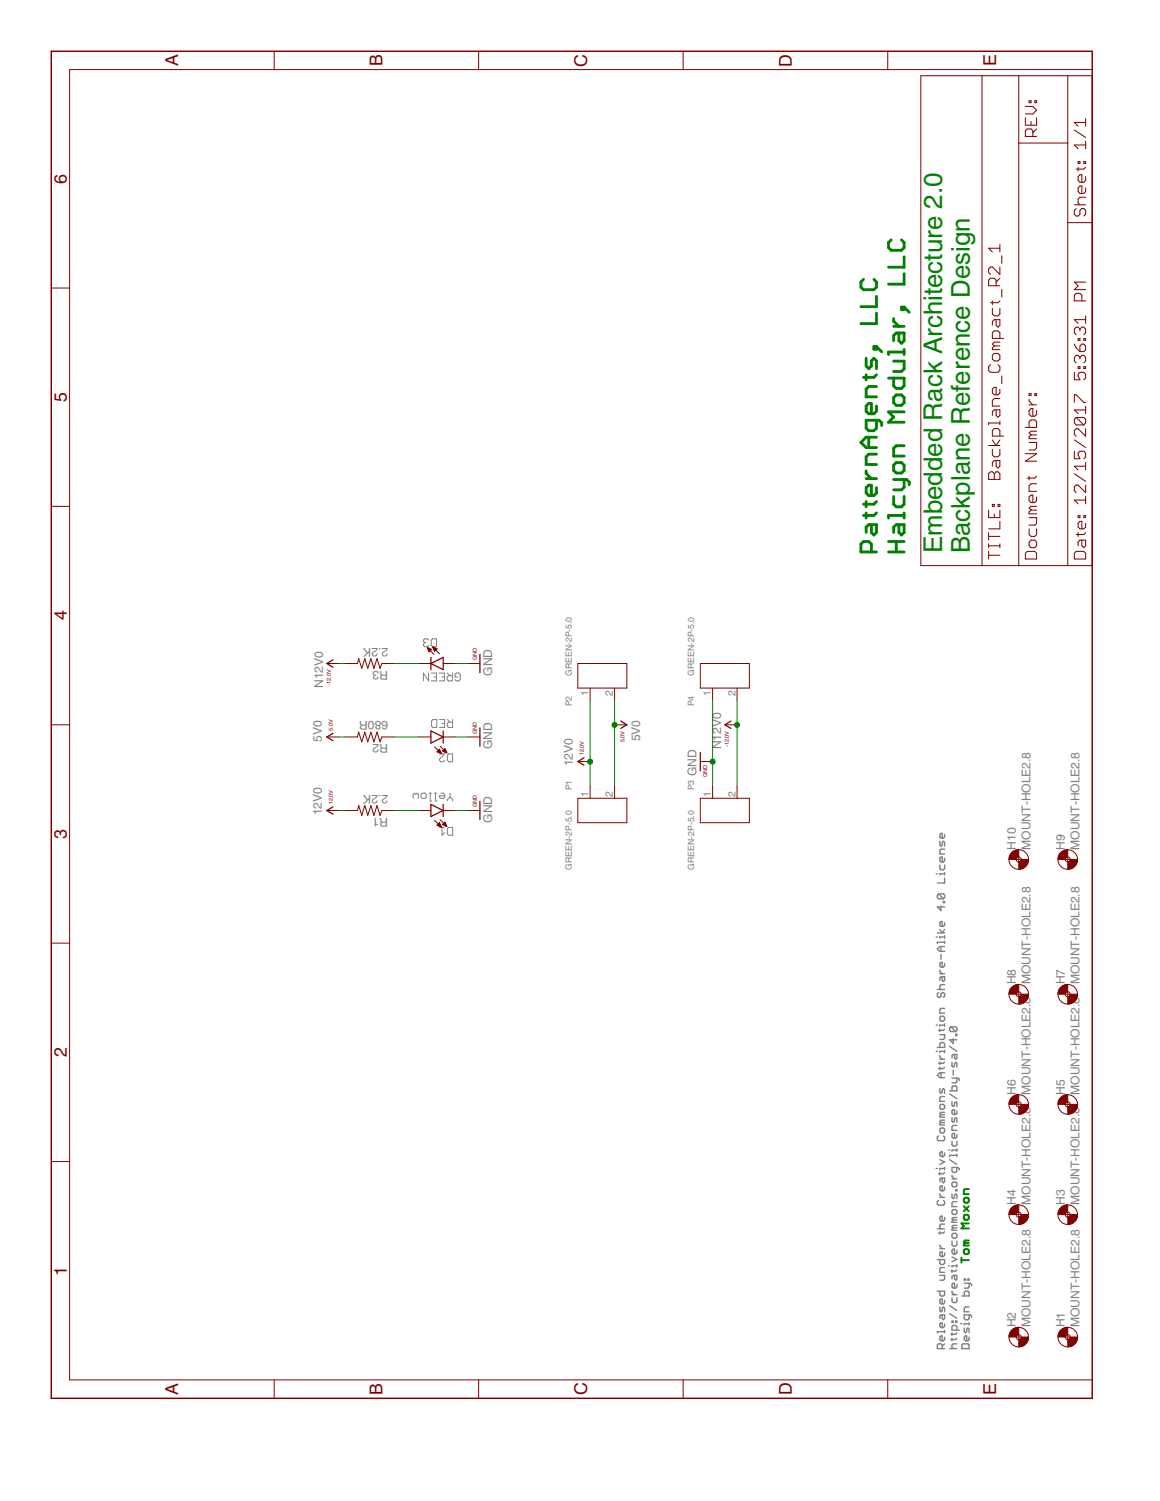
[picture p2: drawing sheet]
<svg xmlns="http://www.w3.org/2000/svg" width="216mm" height="279mm" viewBox="0 0 216 279" stroke-linecap="round" stroke-linejoin="round" font-family="sans-serif">
<g fill="none" stroke="#808080" stroke-width=".19">
<path d="M79.1 119.6l-.3 .3v.2l.3 .3h.4l.3-.3M79.1 119.6h.2M79.8 119.1l-.3-.2h-.4l-.3 .2v.3l.3 .2M80.3 119.1l.2-.2h.7v1.5h-.7l-.2-.3zM79.8 125.3v1.4l-1-1.4v1.4M80.3 125.3h.9v1.4h-.9M80.6 133.9h.7v1.5h-.7l-.3-.2v-1zM80.8 126h.4M81.7 125.3h1v1.4h-1M81.8 133.9h1v1.5h-1M82.2 126h.5M82.3 134.7h.5"/>
<path d="M83.2 125.3l.5 .5M83.3 133.9l.5 .5M84.2 125.3v1.4h-.7l-.3-.2v-.5l.3-.2h.7M84.2 133.9v1.5h-.7l-.2-.2v-.5l.2-.3h.7M85.2 126h-.5v-.5l.2-.2h.5l.3 .2v1l-.3 .2h-.5l-.2-.2M76.9 148.6v-.7l.2-.3 .3 .3 .2-.3 .3 .3v.7M78.4 147.9l.2-.3h.5l.2 .3v.5l-.2 .2h-.5l-.2-.2zM79.8 147.6h.5M80.1 147.6v1.5h.2M80.8 147.6h.5M81 147.6v1.5h.3M81.8 140.3h1l-1 1v.2l.2 .3h.5l.3-.3"/>
<path d="M81.8 154h1M82 147.6h.5l.3 .3v.5l-.3 .2h-.5l-.2-.2v-.3h1M82.3 154v1.5l.5-.5M83.5 140.3h.7v1.5h-.7l-.2-.3v-.9zM83.5 154h.7v1.5h-.7l-.2-.3v-.9zM83.8 148.4l.4 .4v.3M83.8 148.4l-.5 .4v.3M83.8 147.6v.8"/>
</g>
<g fill="none" stroke="#808080" stroke-width=".25">
<path d="M174.9 156.6v.7l.2 .2 .3-.2v-.5l.2-.2 .2 .2v.7M175.8 155.4v.4l-.2 .2h-.5l-.2-.2v-.4l.2-.3h.3v.9M175.8 159.8v.4l-.2 .2h-.5l-.2-.2v-.4l.2-.3h.3v.9M175.8 158.1h-.7l-.2 .2v.7h.9M174.2 174.4h.3M174.2 162.7h.3M174.5 173.7h1.3M174.7 166.4l-.2 .2v.5l.2 .2h.9M174.7 166.4h.9l.2 .2v.5l-.2 .2M174.7 166.4l.9 .9M174.9 161v.7l.2 .2h.5l.2-.2v-.7M174.9 173l.5 .7 .4-.7"/>
<path d="M175.1 168.6v.9l-.6-.7h1.3M175.1 176.2v.9M175.1 177.7v.9M175.6 167.8h.2v.2h-.2zM175.8 175.4h-1.3v.2M175.8 171.8v.4l-.2 .2h-.5l-.2-.2v-.4l.2-.3h.3v.9M175.8 179.3v.5l-.2 .2h-.5l-.2-.2v-.5l.2-.2h.3v.9M175.8 162.4v.5M175.8 163.4v1h-1.3M175.8 174.2v.4M175.8 175.2v.4M175.8 162.7h-.9v.2"/>
<path d="M175.8 174.4h-.9v.2M175.8 176.2h-.9l-.4 .4 .4 .5h.9M174.2 195.7h.3M174.2 190.8h.3M174.5 195h1.3v-.7l-.2-.2h-.5l-.2 .2v.7M174.5 184.2h1.3M174.7 184.8l-.2 .2v.4l.2 .3h.2l.2-.3v-.4l.5-.2 .2 .2v.4l-.2 .3M174.9 192.6h.9v.7l-.2 .2h-.7M174.9 180.6v.2l.5 .5M174.9 191.6v.4M174.9 196.5v.2l.5 .5M174.9 197.7v.4"/>
<path d="M174.9 198.7v.4M174.9 197.2h.9M174.9 181.3h.9M175.1 189.2h.5l.2 .2v.4l-.2 .3h-.5l-.2-.3v-.4zM175.1 199.7v.9M175.4 181.8v.7l.2 .2 .2-.2v-.7h-.7l-.2 .3v.4M175.8 190.6v.5M175.8 195.5v.4M175.8 183.3h-.7l-.2 .2v.5l.2 .2M175.8 187.7h-.7l-.2 .2v.7h.9M175.8 190.8h-.9v.3M175.8 195.7h-.9v.2"/>
<path d="M175.8 199.7h-.9l-.4 .5 .4 .4h.9M175.8 198.7l-.2 .2h-.9M175.8 197.7l-.2 .2h-.9M175.8 191.6l-.2 .2h-.9M176.7 194.8l1.4 .9M177 191.1h.9l.2 .2v.5l-.2 .2M177 191.1l-.3 .2v.5l.3 .2h.9M177 191.1l.9 .9M177.2 197.7v.7l.2 .2 .3-.2v-.4l.2-.3 .2 .3v.6M177.4 193.3v.9l-.7-.7h1.4M177.4 199.2v.9M177.7 196.3v.6l.2 .3 .2-.3v-.6h-.7l-.2 .2v.4"/>
<path d="M177.9 192.5h.2v.3h-.2zM174.2 217.5h.3M174.7 211.5l-.2 .2v.4l.2 .2h.9l.2-.2v-.4l-.2-.2M174.9 202.6v.7l.2 .2 .3-.2v-.4l.2-.3 .2 .3v.6M174.9 218.3v.4M174.9 215.9l.9 .4-.9 .4M175.1 205.6h.5l.2 .2v.4l-.2 .3h-.5l-.2-.3v-.4zM175.1 210h.5l.2 .2v.5l-.2 .2h-.5l-.2-.2v-.5zM175.1 207.5l-.2 .2v.2h.9M175.1 209l-.2 .4h.9M175.1 209h.7M175.1 207.5h.7"/>
<path d="M175.4 219.3v.7l.2 .2 .2-.2v-.7h-.7l-.2 .2v.5M175.8 214.6v.5l-.2 .2h-.5l-.2-.2v-.5l.2-.2h.3v.9M175.8 217.3v.4M175.8 204.1h-.7l-.2 .2v.7h.9M175.8 217.5h-.9v.2M175.8 218.3l-.2 .2h-.9M175.8 208.5h-.7l-.2 .2 .2 .3M175.8 207.1h-.7l-.2 .2 .2 .2M176.5 214.1h.2M176.7 203.1h1.4v-.7l-.2-.3h-.5l-.2 .3v.7M176.7 215.9l1.4 .8M176.7 203.6l1.4 .9"/>
<path d="M177.2 205.1v.7l.2 .2 .3-.2v-.5l.2-.2 .2 .2v.7M177.2 208v.7l.2 .2 .3-.2v-.5l.2-.2 .2 .2v.7M177.2 212.4v.7l.2 .2h.5l.2-.2v-.7M177.2 218.8v.2l.5 .5M177.2 219.5h.9M177.2 200.7h1.1l.2 .2v.2M178.1 206.8v.4l-.2 .3h-.5l-.2-.3v-.4l.2-.3h.3v1M178.1 209.5h-.7l-.2 .2v.7h.9M178.1 211.2v.4l-.2 .3h-.5l-.2-.3v-.4l.2-.2h.3v.9M178.1 214.1h-.9v.2M178.1 217.3v.7l-.2 .2h-.5l-.2-.2v-.7h1.1l.2 .3v.2M178.1 200.7v.7l-.2 .2h-.7"/>
<path d="M178.1 213.9v.4M178.1 214.8v.5M178.1 215.1h-1.4v.2M174.5 234.5h1.3v.6l-.2 .3h-.5l-.2-.3v-.6M174.5 228.7h1.3M174.7 223.5l-.2 .2v.4l.2 .2h.9l.2-.2v-.4l-.2-.2M174.9 237.4h.9v.7l-.2 .2h-.7M174.9 222.2v.2l.5 .5M174.9 229.3v.4M174.9 231.8v.2l.5 .4M174.9 232.4h.9M174.9 222.9h.9"/>
<path d="M175.8 221v.4l-.2 .3h-.5l-.2-.3v-.4l.2-.3h.3v1M175.8 226.6v.5l-.2 .2h-.5l-.2-.2v-.5l.2-.2h.3v.9M175.8 233.2v.5l-.2 .2h-.5l-.2-.2v-.5l.2-.2h.3v.9M175.8 227.9h-.7l-.2 .2v.4l.2 .2M175.8 235.9h-.7l-.2 .3v.6h.9M175.8 229.3l-.2 .2h-.9M176.5 235.6h.2M177.2 220.2l.2-.2h.5l.2 .2v.5l-.2 .2h-.5l-.2-.2zM177.2 222.2v.7l.2 .2 .3-.2v-.5l.2-.2 .2 .2v.7M177.2 225.4l.2-.2h.5l.2 .2v.4l-.2 .3h-.5l-.2-.3zM177.2 229.8l.2-.2h.5l.2 .2v.5l-.2 .2h-.5l-.2-.2zM177.2 231v.7l.2 .2h.5l.2-.2v-.7"/>
<path d="M177.2 236.4v.4M177.2 234l.9 .4-.9 .5M177.4 227.1l-.2 .2v.2h.9M177.4 228.6l-.2 .2v.2h.9M177.4 228.6h.7M177.4 227.1h.7M177.7 237.4v.7l.2 .2 .2-.2v-.7h-.7l-.2 .2v.5M177.9 221.4h.2v.3h-.2zM178.1 223.7h-.7l-.2 .2v.7h.9M178.1 232.7v.5l-.2 .2h-.5l-.2-.2v-.5l.2-.2h.3v.9M178.1 235.6h-.9v.3M178.1 239.1v.4l-.2 .3h-.5l-.2-.3v-.4l.2-.2h.3v.9"/>
<path d="M178.1 235.4v.5M178.1 236.4l-.2 .2h-.9M178.1 228.1h-.7l-.2 .2 .2 .3M178.1 226.6h-.7l-.2 .3 .2 .2M179.5 238.1h.2v.2h-.2zM179.5 238.9h1.1l.2 .2v.2M180.1 238.1h.3v.2h-.3zM180.4 238.9v.6l-.3 .3h-.6M174.5 240.3h1.3v.7l-.2 .2h-.5l-.2-.2v-.7M174.9 243.3v.7l.2 .2 .3-.2v-.5l.2-.2 .2 .2v.7M175.4 251v-.6l-.3-.3h-.4l-.2 .3v.6h1.3M175.4 244.8v.6l.2 .3 .2-.3v-.6h-.7l-.2 .2v.4"/>
<path d="M175.8 247.9h-1.3v.2M175.8 242v.5l-.2 .2h-.5l-.2-.2v-.5l.2-.2h.3v.9M175.8 246.4v.5l-.2 .2h-.5l-.2-.2v-.5l.2-.2h.3v.9M175.8 248.9v.4l-.2 .3h-.5l-.2-.3v-.4l.2-.2h.3v.9M175.8 250.1l-.4 .5M175.8 247.6v.5M176.7 251h1.4M176.7 244.5l1.4 .9M176.7 243l1.4 .9M177.2 240.3v.3l.5 .4M177.2 241.6v.7l.2 .2h.5l.2-.2v-.7M177.2 245.9h.2v.2h-.2z"/>
<path d="M177.2 248.1v.5M177.2 249.1v.5M177.2 241h.9M177.9 245.9h.2v.2h-.2zM178.1 250.1h-.7l-.2 .3v.4l.2 .2M178.1 247.6v-.7l-.2-.2h-.5l-.2 .2v.7h1.3M178.1 249.1l-.2 .2h-.9M178.1 248.1l-.2 .3h-.9M178.8 246.4h.2M179 250.4l.2-.3h.9l.3 .3v.6h-1.4zM179 241.2h1.4v-.6l-.3-.3h-.4l-.2 .3v.6M179.5 247.2v.7l.2 .2 .2-.2v-.5l.2-.2 .3 .2v.7"/>
<path d="M180.4 248.9v.4l-.3 .3h-.4l-.2-.3v-.4l.2-.2h.2v.9M180.4 244.8v.6l-.3 .3h-.4l-.2-.3v-.6h1.1l.2 .2v.2M180.4 246.2v.4M180.4 243.3h-.7l-.2 .2v.7h.9M180.4 246.4h-.9v.2"/>
</g>
<g fill="#800000" stroke="#800000" stroke-width=".19">
<path d="M197.3 224.9l.6-.4 .8-.2v1.3l-.3 .2-.1 .3h-1.4l.1-.5z" fill-rule="evenodd"/>
<path d="M199.2 226.1h1.4a1.82 1.82 0 0 1-1.9 1.8v-1.4a.44 .44 0 0 0 .5-.4z" fill-rule="evenodd"/>
<path d="M197.3 247.7l.6-.4 .8-.2v1.3l-.3 .2-.1 .3h-1.4l.1-.6z" fill-rule="evenodd"/>
<path d="M199.2 248.9h1.4a1.79 1.79 0 0 1-1.9 1.8v-1.4l.4-.1z" fill-rule="evenodd"/>
<path d="M197.3 204.4l.6-.4 .8-.2v1.3l-.3 .2-.1 .3h-1.4l.1-.6z" fill-rule="evenodd"/>
<path d="M199.2 205.6h1.4a1.79 1.79 0 0 1-1.9 1.8v-1.4l.4-.1z" fill-rule="evenodd"/>
<path d="M197.3 183.9l.6-.4 .8-.3v1.4l-.3 .1-.1 .4h-1.4l.1-.6z" fill-rule="evenodd"/>
<path d="M199.2 185.1h1.4a1.79 1.79 0 0 1-1.9 1.8v-1.4l.4-.1z" fill-rule="evenodd"/>
<path d="M188.2 247.7l.5-.4 .9-.2v1.3l-.3 .2-.1 .3h-1.4l.1-.6z" fill-rule="evenodd"/>
<path d="M189.6 249.3l.3-.1 .2-.3h1.3a1.79 1.79 0 0 1-1.8 1.8z" fill-rule="evenodd"/>
<path d="M188.2 224.9l.5-.4 .9-.2v1.3l-.3 .2-.1 .3h-1.4l.1-.5z" fill-rule="evenodd"/>
<path d="M189.6 226.5l.3-.1 .2-.3h1.3a1.82 1.82 0 0 1-1.8 1.8z" fill-rule="evenodd"/>
<path d="M188.2 204.4l.5-.4 .9-.2v1.3l-.3 .2-.1 .3h-1.4l.1-.6z" fill-rule="evenodd"/>
<path d="M189.6 206l.3-.1 .2-.3h1.3a1.79 1.79 0 0 1-1.8 1.8z" fill-rule="evenodd"/>
<path d="M188.2 183.9l.5-.4 .9-.3v1.4l-.3 .1-.1 .4h-1.4l.1-.6z" fill-rule="evenodd"/>
<path d="M189.6 185.5l.3-.1 .2-.3h1.3a1.79 1.79 0 0 1-1.8 1.8z" fill-rule="evenodd"/>
<path d="M197.3 158.8l.6-.4 .8-.2v1.3l-.3 .2-.1 .3h-1.4l.1-.6z" fill-rule="evenodd"/>
<path d="M199.2 160h1.4a1.79 1.79 0 0 1-1.9 1.8v-1.4a.44 .44 0 0 0 .5-.4z" fill-rule="evenodd"/>
<path d="M188.2 158.8l.5-.4 .9-.2v1.3l-.3 .2-.1 .3h-1.4l.1-.6z" fill-rule="evenodd"/>
<path d="M189.6 160.4l.3-.1 .2-.3h1.3a1.79 1.79 0 0 1-1.8 1.8z" fill-rule="evenodd"/>
</g>
<g fill="none" stroke="#800000" stroke-width=".19">
<path d="M51 9.5v3.5M89.1 9.5v3.5M127.1 9.5v3.5M165.2 9.5v3.5M171.4 14.1h31.9v91.2h-31.9zM182.8 14.1v91.2M189.6 14.1v91.2M190.8 19.8h1.4l.7 .7-.7 .7h-1.4M191.5 18.8h.4v.3h-.4zM192.6 18.8h.3v.3h-.3zM198.7 14.1v91.2M203.3 13h-190.3v243.9h190.3"/>
<path d="M189.6 26.6h9.1M190.8 21.9v1.4h2.1v-1.4M191.9 22.6v.7M192.2 25.4v-1l-.3-.4h-.7l-.4 .4v1h2.1M192.9 24l-.7 .7M200 38.1h2.1M200 24.2l2.1 1.4M200.3 38.8l-.3 .4v.7l.3 .3h.4l.3-.3v-.7l.4-.4h.3l.4 .4v.7l-.4 .3M200.7 30.1h.3v.3h-.3zM200.7 31.1v.7M201.7 30.1h.4v.3h-.4zM202.1 22.1v1.4"/>
<path d="M202.1 26.3v1.4M202.1 32.9v.7l-.4 .3h-.7l-.3-.3v-.7l.3-.4h.4v1.4M202.1 35v.7l-.4 .3h-.7l-.3-.3v-.7l.3-.4h.4v1.4M202.1 36.7h-1.1l-.3 .4v.7l.3 .3M202.1 31.1l-.4 .4h-1.4M202.1 27h-2.1l.7 .7M202.1 22.8h-2.1l.7 .7M9.5 53.6h3.5M184.7 57.4v1l.4 .4h.7l.3-.4v-1M184.7 56v.7M185.4 59.5v1l.4 .4 .3-.4v-1h-1l-.4 .3v.7M185.4 53.2v-1l-.3-.4h-.7l-.4 .4v1h2.1"/>
<path d="M186.1 49.7v1.4l-1.4-1.4h-.3l-.4 .4v.7l.4 .3M186.1 45.5v1.4M186.1 56l-.3 .3h-1.4M186.1 51.8l-.7 .7M186.1 46.2h-2.1l.7 .7M186.5 47.6v1.4M186.5 53.9v1.4M198.7 41.4h4.6M201.4 56v-1.1l-.4-.3h-.7l-.3 .3v1.1h2.1M202.1 58.8v1.4M202.1 59.5h-2.1l.7 .7M202.1 52.5h-2.1l.7 .7-.7 .7h2.1"/>
<path d="M184.4 67.9l-.4 .3v.7l.4 .4h1.4l.3-.4v-.7l-.3-.3M184.7 66.1l.4-.3h.7l.3 .3v.7l-.3 .4h-.7l-.4-.4zM185.1 64.4l-.4 .3v.4h1.4M185.1 64.4h1M185.4 76.3v1l.4 .4 .3-.4v-1h-1l-.4 .3v.7M186.1 72.4v.7l-.3 .4h-.7l-.4-.4v-.7l.4-.3h.3v1.4M186.1 63v-1.1l-.3-.3h-.7l-.4 .3v1.1h2.1M186.1 78.7h-2.1v.4M186.1 78.4v.7M186.1 74.2h-1l-.4 .3v1.1h1.4M186.1 63.7h-1l-.4 .4 .4 .3M186.5 70v1.4"/>
<path d="M190.8 79.6h2.1v-1.1l-.3-.3h-.7l-.4 .3v1.1M191.5 73.3h.4v.3h-.4zM191.5 74.3v.4l.7 .7M191.5 75.4h1.4M192.6 73.3h.3v.3h-.3zM192.9 76.4v.7l-.3 .4h-.7l-.4-.4v-.7l.4-.3h.3v1.4M200 69.3v1.4h1l-.3-.7v-.3l.3-.4h.7l.4 .4v.7l-.4 .3M200 74.9v-1.4h.3l1.4 1.4h.4M200 64.1l.3 .6 .7 .7M200.3 77.7h1.4l.4 .3v.7l-.4 .4M200.3 77.7l-.3 .3v.7l.3 .4h1.4M200.3 77.7l1.4 1.4"/>
<path d="M200.7 63h.3v.4h-.3zM200.7 68.3h.3v.3h-.3zM201 61.3l.4-.4h.3l.4 .4v.7l-.4 .3M201 64.4l.4-.3h.3l.4 .3v.7l-.4 .3h-.7zM201 66.5l.4-.4h.3l.4 .4v.7l-.4 .3M201 61.3l-.3-.4h-.4l-.3 .4v.7l.3 .3M201 66.5l-.3-.4h-.4l-.3 .4v.7l.3 .3M201 61.3v.3M201 66.5v.3M201.7 63h.4v.4h-.4zM201.7 68.3h.4v.3h-.4zM202.1 75.6v1.4"/>
<path d="M202.1 79.8v1.4l-1.4-1.4h-.4l-.3 .3v.7l.3 .4M202.1 76.3h-2.1l.7 .7M9.5 94.3h3.5M184 95v1.4h2.1v-1.4M184 88.2l.4-.4h.3l.4 .4 .3-.4h.4l.3 .4v1h-2.1zM184 99.1v1.4M184 99.8h2.1M184 82.9h2.1M184.7 83.6v1.1l.4 .3h.7l.3-.3v-1.1M184.7 93.9h.4v.4h-.4zM184.7 81.9l.7 1 .7-1M185.1 88.2v1"/>
<path d="M185.1 95.7v.7M185.4 85.7v1.1l.4 .3 .3-.3v-1.1h-1l-.4 .4v.7M185.8 93.9h.3v.4h-.3zM186.1 97v1.4h-2.1M186.1 81.2v-1.1l-.3-.3h-.7l-.4 .3v1.1h2.1M190.8 84.5h2.1l-2.1 1.4h2.1M191.5 96.4h1.4v1l-.3 .3h-1.1M191.5 82.4h1.4v1l-.3 .4h-1.1M191.5 98.4v1.1l.4 .3h.7l.3-.3v-1.1M191.5 88.6v.7M191.9 81l-.4 .3v.4h1.4M191.9 95l-.4 .3v.4h1.4"/>
<path d="M191.9 95h1M191.9 81h1M192.9 92.5v.7l-.3 .4h-.7l-.4-.4v-.7l.4-.3h.3v1.4M192.9 90h-1l-.4 .4v1.1h1.4M192.9 94.3h-1l-.4 .3 .4 .4M192.9 88.6l-.3 .4h-1.4M192.9 80.3h-1l-.4 .3 .4 .4M200 84v1.4h1l-.3-.7v-.4l.3-.3h.7l.4 .3v.7l-.4 .4M200 88.2l2.1 1.4M200 81.9l2.1 1.4M200.7 96h.3v.4h-.3zM200.7 99.1v.7"/>
<path d="M201.7 96h.4v.4h-.4zM202.1 86.1v1.4M202.1 90.3v1.4l-1.4-1.4h-.4l-.3 .3v.7l.3 .4M202.1 92.4v1.4M202.1 97.4v.7l-.4 .3h-.7l-.3-.3v-.7l.3-.4h.4v1.4M202.1 99.1l-.4 .4h-1.4M202.1 93.1h-2.1l.7 .7M202.1 86.8h-2.1l.7 .7M184 103.4h2.1M184 101.2v.7M184 102.6v1.5M184 101.6h2.1"/>
<path d="M186.1 101.2v.7M190.8 103l.4-.4h1.4l.3 .4v1.1h-2.1zM191.9 100.5h.7l.3 .4v.7l-.3 .3h-.7l-.4-.3v-.7zM200.3 102.6h1.4l.4 .4v1.1h-2.1v-1.1zM201.4 100.5v1.1l.3 .3 .4-.3v-1.1h-1.1l-.3 .4v.7M9.5 134.9h3.5M60.8 123.5h2.3M60.8 137.2h2.3M64.2 123.5h2.3l.3-.9 .5 1.8 .6-1.8 .6 1.8 .5-1.8 .6 1.8 .6-1.8 .5 1.8 .4-.9h2.3M64.2 137.2h2.3l.3-.9 .5 1.8 .6-1.8 .6 1.8 .5-1.8 .6 1.8 .6-1.8 .5 1.8 .4-.9h2.3M77.9 123.5h2.3M77.9 137.2h2.3"/>
<path d="M79.5 120.5l1.3 1.3M79.5 120.5l.8 .4-.4 .4zM79.6 120.6v.2M79.7 120.6v.4M79.8 120.7v.6M79.9 120.7v.6M80 120.8v.4M80.1 120.8v.3M80.2 120.9v.1M80.5 120.4l1.3 1.3M80.5 120.4l.8 .4-.4 .4zM80.6 120.4v.1"/>
<path d="M80.7 120.5v.2M80.8 120.5v.5M80.9 139l1.2 1.3M80.9 120.6v.6M81 120.6v.5M81.1 120.7v.3M81.2 120.7v.2M81.3 120.8h.1M81.4 139.9v.1M81.5 139.8v.2M81.6 139.7v.3M81.7 139.6v.5"/>
<path d="M81.8 139.5l.3 .8-.8-.4zM81.8 139.5v.6M81.9 138.9l1.3 1.2M81.9 139.8v.4M82.4 139.8l.4-.4 .4 .7zM82.4 139.7v.1M82.5 123.5h2.3M82.5 137.2h2.3M82.5 139.6v.3M82.7 139.5v.4M82.8 139.4v.6M82.9 139.5v.5"/>
<path d="M83 139.7v.4M83.1 140v.1M87 123.5h2.3M87 137.2h2.3M107.5 123.5h9.2v4.6h-9.2zM109.8 128.1v2.2M114.4 128.1v2.2M114.4 134.9h2.3M130.3 123.5h9.2v4.6h-9.2zM132.6 128.1v2.2M134.9 134.9h2.3M137.2 128.1v2.2"/>
<path d="M60.8 150.9h2.3M64.2 150.9h2.3l.3-1 .5 1.9 .6-1.9 .6 1.9 .5-1.9 .6 1.9 .6-1.9 .5 1.9 .4-.9h2.3M77.9 150.9h2.3M80.9 152.7l1.2 1.2M81.4 153.5v.1M81.5 153.4v.3M81.6 153.3v.4M81.7 153.2v.6M81.8 153.1l.3 .8-.8-.3zM81.8 153.2v.6M81.9 153.4v.5M81.9 152.6l1.3 1.2"/>
<path d="M82 140v.2M82 153.7v.2M82.1 140.3h.1M82.1 153.9h.1M82.4 153.5l.4-.5 .4 .8zM82.4 153.4v.1M82.5 150.9h2.3M82.5 153.3v.3M82.7 153.2v.4M82.8 153.1v.5M82.9 153.1v.6M83 153.4v.4"/>
<path d="M83.1 153.6v.2M87 150.9h2.3M107.5 148.6h9.2v4.5h-9.2zM107.5 141.8h2.3M109.8 146.3v2.3M114.4 146.3v2.3M130.3 148.6h9.2v4.5h-9.2zM130.3 141.8h2.3M132.6 146.3v2.3M137.2 146.3v2.3M189.2 160h.9M189.6 159.5v.9"/>
<path d="M198.3 160h.9M198.7 159.5v.9M9.5 175.6h3.5M189.2 185.1h.9M189.6 184.6v.9M198.3 185.1h.9M198.7 184.6v.9M9.5 216.2h3.5M189.2 205.6h.9M189.6 205.1v.9M198.3 205.6h.9M198.7 205.1v.9"/>
<path d="M189.2 226.1h.9M189.6 225.6v.9M198.3 226.1h.9M198.7 225.6v.9M51 256.9v3.4M89.1 256.9v3.4M127.1 256.9v3.4M165.2 256.9v3.4M189.2 248.9h.9M189.6 248.4v.9M198.3 248.9h.9M198.7 248.4v.9"/>
<circle cx="189.6" cy="160" r="1.82"/>
<circle cx="189.6" cy="160" r=".47"/>
<circle cx="198.7" cy="160" r="1.82"/>
<circle cx="198.7" cy="160" r=".47"/>
<circle cx="189.6" cy="185.1" r="1.82"/>
<circle cx="189.6" cy="185.1" r=".47"/>
<circle cx="198.7" cy="185.1" r="1.82"/>
<circle cx="198.7" cy="185.1" r=".47"/>
<circle cx="189.6" cy="205.6" r="1.82"/>
<circle cx="189.6" cy="205.6" r=".47"/>
<circle cx="198.7" cy="205.6" r="1.82"/>
<circle cx="198.7" cy="205.6" r=".47"/>
<circle cx="189.6" cy="226.1" r="1.82"/>
<circle cx="189.6" cy="226.1" r=".47"/>
<circle cx="198.7" cy="226.1" r="1.82"/>
<circle cx="198.7" cy="226.1" r=".47"/>
<circle cx="189.6" cy="248.9" r="1.82"/>
<circle cx="189.6" cy="248.9" r=".47"/>
<circle cx="198.7" cy="248.9" r="1.82"/>
<circle cx="198.7" cy="248.9" r=".47"/>
</g>
<g fill="none" stroke="#800000" stroke-width=".23">
<path d="M62 136.5l-1.2 .7 1.2 .7M62 122.8l-1.2 .7 1.2 .7M80.2 136.1l2.3 1.1-2.3 1.1zM80.2 123.5l2.3-1.1v2.3zM80.2 122.4v2.3M82.5 136.1v2.2M89.3 121.8v3.4M89.3 135.5v3.4M115.5 134.2l1.2 .7-1.2 .7M136 134.2l-1.1 .7 1.1 .7M62 150.2l-1.2 .7 1.2 .7M80.2 149.7l2.3 1.2-2.3 1.1z"/>
<path d="M82.5 149.7v2.3M89.3 149.2v3.4M108.7 141.1l-1.2 .7 1.2 .6M130.3 140v3.5"/>
</g>
<path d="M9.5 9.5h193.8v250.8h-193.8z" fill="none" stroke="#800000" stroke-width=".28"/>
<g fill="none" stroke="#008000" stroke-width=".53">
<path d="M160.7 52l-.5 .5v.9l.5 .5h1.9l.5-.5v-.9l-.5-.5M163.1 55.2v1.9h-2.9M163.1 58.3v1.9h-2.9M165.9 44.7l-.5 .4v1l.5 .5h1.9l.5-.5v-1l-.5-.4M166.3 59.3v.5l1 .9M167.8 57.2h.5v.5h-.5zM168.3 47.8v1.9h-2.9M168.3 50.9v2h-2.9M168.3 57.2l.9 .9M161.2 66.7v1.4l.5 .5 .5-.5v-.9l.4-.5 .5 .5v1.4M161.2 69.8v.9M162.6 64.5h.5v.5h-.5z"/>
<path d="M163.1 75.6v.9l-.5 .5h-.9l-.5-.5v-.9l.5-.5h.5v1.9M163.1 71.9h-1.4l-.5 .5v1.5h1.9M163.1 78.2v1.5l-.5 .5h-.9l-.5-.5v-1.5h2.4l.5 .5v.5M163.1 69.8l-.5 .5h-1.9M163.1 64.5l1 1M165.4 70.4h2.9v1.4l-.5 .5h-1l-.5-.5v-1.4M166.3 74l.5-.5h1l.5 .5v1l-.5 .5h-1l-.5-.5zM166.3 67.2h2v1.5l-.5 .5h-1.5M166.3 60.7h2M167.3 62v1.4l.5 .5 .5-.5v-1.4h-1.5l-.5 .5v.9M168.3 65v1M168.3 65.5h-2.9v.5"/>
<path d="M168.3 76.7h-2.9l.9 .9-.9 1h2.9M161.2 87.7v.4l1 1M161.2 93.4v.9M161.2 95.5v.9M161.2 89.1h1.9M161.7 81.4v1.9M162.2 97.7v1.4l.4 .5 .5-.5v-1.4h-1.4l-.5 .4v1M163.1 90.8v1l-.5 .4h-.9l-.5-.4v-1l.5-.5h.5v1.9M163.1 84.5h-1.4l-.5 .5v1.5h1.9M163.1 95.5l-.5 .4h-1.9M163.1 93.4l-.5 .5h-1.9M163.1 81.4h-1.9l-1 1 1 .9h1.9"/>
<path d="M166.3 86.6l.5-.5h1l.5 .5v1l-.5 .5h-1l-.5-.5zM166.3 92.4v1.5l.5 .4h1l.5-.4v-1.5M166.3 89.3h2.4l.5 .4v.5M167.3 97.7v1.4l.5 .5 .5-.5v-1.4h-1.5l-.5 .4v1M168.3 95.9h-2.9v.5M168.3 83h-1.5l-.5 .4v1.5h2M168.3 89.3v1.4l-.5 .5h-1.5M168.3 95.5v.9M162.2 102.7v-1.4l-.5-.5h-1l-.5 .5v1.4h2.9M165.4 102.7h2.9M165.4 100.8h2.9M166.8 100.8v1.9"/>
</g>
<path d="M178.9 234.6h1.4M178.9 234.1v.9M179.4 224.5l.9 1M179.6 222.9h.5l.2 .3v.4l-.2 .3h-.5l-.2-.3v-.4zM179.6 226.1h.5l.2 .3v.4l-.2 .3h-.5l-.2-.3v-.4zM179.6 232.5h.5l.2 .2v.5l-.2 .2h-.5l-.2-.2v-.5zM179.6 231.4l-.2 .2v.2h.9M179.6 231.4h.7M180.3 221.3h-.7l-.2 .3v.7h.9M180.3 230.9h-.7l-.2 .2 .2 .3M180.3 227.7h-1.4l.5 .5-.5 .5h1.4M180.3 224.5l-.9 1" fill="none" stroke="#008000" stroke-width=".36"/>
<g fill="none" stroke="#008000" stroke-width=".19">
<path d="M63.1 123.5h1.1M63.1 137.2h1.1M73.4 123.5h4.5M73.4 137.2h4.5M84.8 123.5h2.2M84.8 137.2h2.2M109.8 130.3v16M114.4 130.3v16M132.6 130.3v16M137.2 130.3v16M63.1 150.9h1.1M73.4 150.9h4.5"/>
<path d="M84.8 150.9h2.2"/>
</g>
<g fill="#008000" stroke="#008000" stroke-width=".19">
<circle cx="132.6" cy="141.8" r=".47"/>
<circle cx="109.8" cy="141.8" r=".47"/>
<circle cx="114.4" cy="134.9" r=".47"/>
<circle cx="137.2" cy="134.9" r=".47"/>
</g>
<g font-size="5.6" fill="#008000">
<text x="175.4" y="103" transform="rotate(-90 175.4 103)">Embedded Rack Architecture 2.0</text>
<text x="180.5" y="103" transform="rotate(-90 180.5 103)">Backplane Reference Design</text>
</g>
<g font-size="3.8" fill="#800000">
<text x="33.2" y="12.3" transform="rotate(-90 33.2 12.3)">A</text>
<text x="71.2" y="12.3" transform="rotate(-90 71.2 12.3)">B</text>
<text x="109.3" y="12.4" transform="rotate(-90 109.3 12.4)">C</text>
<text x="147.4" y="12.4" transform="rotate(-90 147.4 12.4)">D</text>
<text x="185.4" y="12.3" transform="rotate(-90 185.4 12.3)">E</text>
<text x="12.4" y="34.2" transform="rotate(-90 12.4 34.2)">6</text>
<text x="12.4" y="74.8" transform="rotate(-90 12.4 74.8)">5</text>
<text x="12.4" y="115.5" transform="rotate(-90 12.4 115.5)">4</text>
<text x="12.4" y="156.1" transform="rotate(-90 12.4 156.1)">3</text>
<text x="12.4" y="196.8" transform="rotate(-90 12.4 196.8)">2</text>
<text x="12.4" y="237.4" transform="rotate(-90 12.4 237.4)">1</text>
<text x="33.2" y="259.7" transform="rotate(-90 33.2 259.7)">A</text>
<text x="71.2" y="259.7" transform="rotate(-90 71.2 259.7)">B</text>
<text x="109.3" y="259.8" transform="rotate(-90 109.3 259.8)">C</text>
<text x="147.4" y="259.8" transform="rotate(-90 147.4 259.8)">D</text>
<text x="185.4" y="259.7" transform="rotate(-90 185.4 259.7)">E</text>
</g>
<g font-size="2.6" fill="#808080">
<text x="72.2" y="120.5" transform="rotate(-180 72.2 120.5)">2.2K</text>
<text x="72.2" y="124.9" transform="rotate(-180 72.2 124.9)">R3</text>
<text x="91.6" y="125.8" transform="rotate(-90 91.6 125.8)">GND</text>
<text x="60.1" y="128.1" transform="rotate(-90 60.1 128.1)">N12V0</text>
<text x="72.2" y="134.2" transform="rotate(-180 72.2 134.2)">680R</text>
<text x="119.2" y="138" transform="rotate(-90 119.2 138)">5V0</text>
<text x="59.9" y="138.1" transform="rotate(-90 59.9 138.1)">5V0</text>
<text x="72.2" y="138.5" transform="rotate(-180 72.2 138.5)">R2</text>
<text x="91.6" y="139.5" transform="rotate(-90 91.6 139.5)">GND</text>
<text x="106.6" y="142.7" transform="rotate(-90 106.6 142.7)">12V0</text>
<text x="134.2" y="139.5" transform="rotate(-90 134.2 139.5)">N12V0</text>
<text x="72.2" y="147.9" transform="rotate(-180 72.2 147.9)">2.2K</text>
<text x="129.7" y="144.5" transform="rotate(-90 129.7 144.5)">GND</text>
<text x="59.9" y="151.8" transform="rotate(-90 59.9 151.8)">12V0</text>
<text x="72.2" y="152.2" transform="rotate(-180 72.2 152.2)">R1</text>
<text x="91.6" y="153.1" transform="rotate(-90 91.6 153.1)">GND</text>
<text x="189.1" y="158.2" transform="rotate(-90 189.1 158.2)">H10</text>
<text x="191.8" y="158.2" transform="rotate(-90 191.8 158.2)">MOUNT-HOLE2.8</text>
<text x="198.2" y="158.2" transform="rotate(-90 198.2 158.2)">H9</text>
<text x="200.9" y="158.2" transform="rotate(-90 200.9 158.2)">MOUNT-HOLE2.8</text>
<text x="189.1" y="183.2" transform="rotate(-90 189.1 183.2)">H8</text>
<text x="191.8" y="183.2" transform="rotate(-90 191.8 183.2)">MOUNT-HOLE2.8</text>
<text x="198.2" y="183.2" transform="rotate(-90 198.2 183.2)">H7</text>
<text x="200.9" y="183.2" transform="rotate(-90 200.9 183.2)">MOUNT-HOLE2.8</text>
<text x="189.1" y="203.7" transform="rotate(-90 189.1 203.7)">H6</text>
<text x="191.8" y="203.7" transform="rotate(-90 191.8 203.7)">MOUNT-HOLE2.8</text>
<text x="198.2" y="203.7" transform="rotate(-90 198.2 203.7)">H5</text>
<text x="200.9" y="203.7" transform="rotate(-90 200.9 203.7)">MOUNT-HOLE2.8</text>
<text x="189.1" y="224.3" transform="rotate(-90 189.1 224.3)">H4</text>
<text x="191.8" y="224.3" transform="rotate(-90 191.8 224.3)">MOUNT-HOLE2.8</text>
<text x="198.2" y="224.3" transform="rotate(-90 198.2 224.3)">H3</text>
<text x="200.9" y="224.3" transform="rotate(-90 200.9 224.3)">MOUNT-HOLE2.8</text>
<text x="189.1" y="247.1" transform="rotate(-90 189.1 247.1)">H2</text>
<text x="191.8" y="247.1" transform="rotate(-90 191.8 247.1)">MOUNT-HOLE2.8</text>
<text x="198.2" y="247.1" transform="rotate(-90 198.2 247.1)">H1</text>
<text x="200.9" y="247.1" transform="rotate(-90 200.9 247.1)">MOUNT-HOLE2.8</text>
</g>
<g font-size="2.2" fill="#808080">
<text x="109.5" y="129.5" transform="rotate(-90 109.5 129.5)">1</text>
<text x="114.1" y="129.5" transform="rotate(-90 114.1 129.5)">2</text>
<text x="132.3" y="129.5" transform="rotate(-90 132.3 129.5)">1</text>
<text x="136.9" y="129.5" transform="rotate(-90 136.9 129.5)">2</text>
<text x="109.5" y="148.3" transform="rotate(-90 109.5 148.3)">1</text>
<text x="114.1" y="148.3" transform="rotate(-90 114.1 148.3)">2</text>
<text x="132.3" y="148.3" transform="rotate(-90 132.3 148.3)">1</text>
<text x="136.9" y="148.3" transform="rotate(-90 136.9 148.3)">2</text>
</g>
<g font-size="1.9" fill="#808080">
<text x="106.4" y="125.8" transform="rotate(-90 106.4 125.8)">GREEN-2P-5.0</text>
<text x="129.2" y="125.8" transform="rotate(-90 129.2 125.8)">GREEN-2P-5.0</text>
<text x="106.4" y="131.5" transform="rotate(-90 106.4 131.5)">P2</text>
<text x="129.2" y="131.5" transform="rotate(-90 129.2 131.5)">P4</text>
<text x="106.4" y="147.1" transform="rotate(-90 106.4 147.1)">P1</text>
<text x="129.2" y="147.1" transform="rotate(-90 129.2 147.1)">P3</text>
<text x="106.4" y="161.9" transform="rotate(-90 106.4 161.9)">GREEN-2P-5.0</text>
<text x="129.2" y="161.9" transform="rotate(-90 129.2 161.9)">GREEN-2P-5.0</text>
</g>
<g font-size="1.2" fill="#800000">
<text x="88.7" y="122.9" transform="rotate(-90 88.7 122.9)">GND</text>
<text x="61.5" y="127.7" transform="rotate(-90 61.5 127.7)">-12.0V</text>
<text x="62" y="136" transform="rotate(-90 62 136)">5.0V</text>
<text x="88.7" y="136.6" transform="rotate(-90 88.7 136.6)">GND</text>
<text x="108.7" y="140.6" transform="rotate(-90 108.7 140.6)">12.0V</text>
<text x="116.3" y="138.1" transform="rotate(-90 116.3 138.1)">5.0V</text>
<text x="135.6" y="139.1" transform="rotate(-90 135.6 139.1)">-12.0V</text>
<text x="62" y="149.7" transform="rotate(-90 62 149.7)">12.0V</text>
<text x="131.6" y="144.6" transform="rotate(-90 131.6 144.6)">GND</text>
<text x="88.7" y="150.3" transform="rotate(-90 88.7 150.3)">GND</text>
</g>
</svg>
